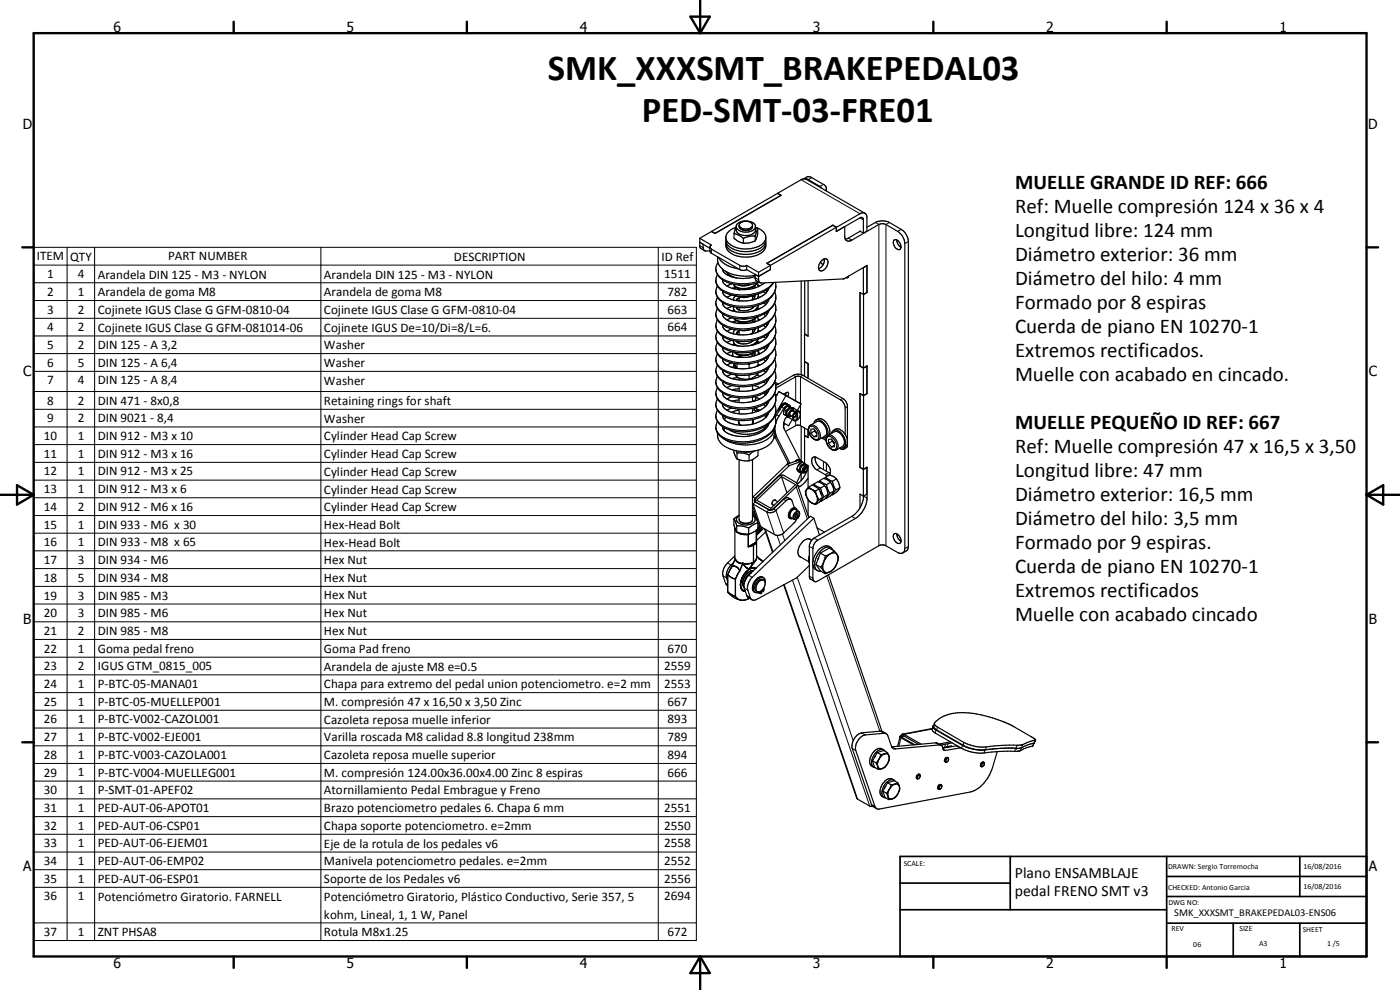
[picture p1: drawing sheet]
<svg xmlns="http://www.w3.org/2000/svg" width="420mm" height="297mm" viewBox="0 0 420 297" stroke-linecap="round" stroke-linejoin="round" font-family="sans-serif">
<g fill="none" stroke="#000" stroke-width=".35">
<path d="M233.3 58l1.1 .6M233.3 58l-19.7 11.4M233.4 58h.1M233.4 58l1 .6M234.4 58.6l-19.8 11.4-1-.6M234.4 58.6l-19.8 11.5-1.1-.6M241.2 53.6l1.4 .3 3.5 2 .4 .5M241.2 53.6l-7.8 4.4M241.2 53.6l1.1-.6 1 .1 4.1 2.4 .5 .6 .1 .5M241.5 53.6l18.1 10.4M248 56.6l-.2 .6M248 56.6v.7"/>
<path d="M210 71.5v2.7l1.5 1M210 71.5l3.5 2-.4 .6M211.5 75.2l1.6 .1M213.1 74.5l-3.1-1.8 1 .6 .1 1.5 .4 .4M213.1 74.1l.4 .7 8.7 5 1.1 .1 .8-.3M213.1 74.1v1.3l.2 .5 8.7 5 1.1 .3 1-.3M213.5 69.5l-3.5 2M213.6 69.4v.1M215.3 77a4.3 4.3 0 0 0 2.8 4.6 13.4 13.4 0 0 0 8.5 1M215.5 78.8a3.8 3.8 0 0 0 2 5.6l2.2 .7M215.6 77.2a7.7 7.7 0 0 0 6 3.5M217.8 71.4a4.7 4.7 0 0 0 4.6 3.2 7.6 7.6 0 0 0 7.1-2.3l.3-.6"/>
<path d="M217.9 72.5a3.1 3.1 0 0 0 2.6 3.2 8.2 8.2 0 0 0 8.9-1.5l.4-1M220.3 70.1l1.4 .4 1.4 1M220.3 70.1v1.4l1 .8 1.8 .6M220.9 68.2a3.4 3.4 0 0 0-2.3 5.5 8.5 8.5 0 0 0 10.8-.3 3.3 3.3 0 0 0-.2-3.8l-1.5-1-1-.4 .7 .5M220.9 67.9a2.88 2.88 0 0 0 3.7 1.7 2.54 2.54 0 0 0 2.1-1.4M220.9 68.1l-.6 2M221.2 67.2a4 4 0 0 1 5.4 .3l.1 1.7a3.7 3.7 0 0 1-5.1 .9l-.4-.4-.3-.7 .1-1.3zM221.8 67.6a2.44 2.44 0 0 0 4 .1M222.1 67a2.63 2.63 0 0 1 3.7 .4 1.35 1.35 0 0 1-1.4 1.7 1.77 1.77 0 0 1-2.5-1.7zM223.1 71.5v1.4M224.1 79.6l3.6 2.1M224.1 79.6v1.3"/>
<path d="M226.6 70.9h-1.4l-2.1 .6M226.6 72.3l-2.2 .6h-1.3M226.6 70.9v1.4M227.4 68.7l-.8 2.2M227.4 68.7v1.7l-.8 1.9M229.8 72.5a3.7 3.7 0 0 1-3.1 4.3 7.6 7.6 0 0 1-8.6-2.1l-.3-1.8M230.2 79h.1M230.2 79l1 .6M231.2 79.6v1.3l-3.5 2M231.2 79.6l-3.5 2.1M246.2 78.6l.8 .8M246.5 78.2a1.05 1.05 0 0 1 1-.6 1.05 1.05 0 0 1 .9 .7 2.51 2.51 0 0 1-2.2 2.9 1.9 1.9 0 0 1 .1-2.7z"/>
<path d="M247 79.4l-1.3 1.2M247.2 77.8l.2 .4M247.4 77.7v.5M247.4 78.2l-.4 1.2M250 67.6l1 .6M250 67.6h.1M250 67.6l-19.8 11.4M251 68.2l-1.1-.6-19.7 11.4M251 68.2v1.3l2.5-1.5v3.2a1.25 1.25 0 0 0 .8 1.1 1.25 1.25 0 0 0 1.3-.2l8.6-4.9 1.7 .2 3.5 2a4.9 4.9 0 0 1 2.2 3.7v91.4l-.2 .9-.5 .5M251 68.2l-19.8 11.4M251 69.4h.1M251 69.4l7.5-4.2 .3 .1 .3 .4v4.3"/>
<path d="M251 68.2v1.2M258.1 69.5l1 .5M258.1 69.4l-3.8 2.2-.6 .2M259.6 64l.4 .5 .2 .6v4.2l-1.1 .7M259.6 64l-1-.1-7.6 4.3M260.1 79.7l-1 .6M260.2 68.2l2.5-1.4a4.7 4.7 0 0 1 4.2 0l3.6 2a4.6 4.6 0 0 1 2.1 3.7v91.5l-.3 1-1.4 .9M268.3 72.1l.1-.1a1.92 1.92 0 0 1 1.8 2.7 1.27 1.27 0 0 1-1.8-.9l-.3-.9zM269.1 72l.1 .5a2.55 2.55 0 0 0 1.2 1.7M215.3 89.2a3.5 3.5 0 0 0 1.4 4.8 11.5 11.5 0 0 0 8.1 1.6 9.1 9.1 0 0 0 7.7-4.8M215.3 82.4a3.6 3.6 0 0 0 1.6 5M215.3 85.8a3.9 3.9 0 0 0 2.6 5.5 13.3 13.3 0 0 0 12.9-1.5"/>
<path d="M215.3 92.6a3.8 3.8 0 0 0 2.5 5.4l2 .7a14.5 14.5 0 0 0 6.5 0M215.3 96a3.8 3.8 0 0 0 2.5 5.4 13.1 13.1 0 0 0 12-.8M216.9 80.8v.2a5.2 5.2 0 0 0 4.4 2.4l1.8 .2 3.5-.6M216.9 87.4l2.2 1 1.9 .4M216.9 83.9a2.41 2.41 0 0 0 1.9 2.2l.9 .4M216.9 87.4a2.99 2.99 0 0 0 2.5 2.4l.3 .1M216.9 90.7a3.1 3.1 0 0 0 2.8 2.6M216.9 94.1a2.75 2.75 0 0 0 2.5 2.5l.8 .2M216.9 97.5a3.1 3.1 0 0 0 2.8 2.5M216.9 80.8v.1M217.1 84.1l-.2 .2M217.1 87.5l-.2 .2"/>
<path d="M217.1 90.9l-.2 .2M217.1 94.3l-.2 .1M217.1 97.7l-.2 .1M217.8 81.4l1.3 1.2 1.9 .8M218.6 82.2l-.5 .2M219.7 86.5l1.2-.3-.5 .5M219.7 98.7l-1.6 .7M219.7 95.3l-1.6 .7M219.7 91.9l-1.6 .7M219.7 88.6l-1.6 .6M219.7 85.1l-1.6 .7M219.7 86.5a12.6 12.6 0 0 0 6.6 0"/>
<path d="M220 83l-.3 .1M220.1 89.8l-.4 .1M220.1 99.9l-.4 .1M220.1 85.3a2.18 2.18 0 0 0 1.7 1.3M220.1 89.8v.2M220.2 92v.8l.4 .7M220.3 93.1l-.6 .2M220.3 83.2l.1 .1M220.5 96.4l-.8 .2M220.5 96.4l-.3 .4M220.6 98.9l-.4 .5-.1 .8M220.8 88.8l-.7 1"/>
<path d="M220.9 96.2l-.4 .2M221.1 88.8l2.2 .5 2.5-.7v1.4M221.1 92.5h.1M221.1 92.3v.1M221.6 85.5l.2 .1M221.8 85.5v.1M221.8 86.6v.3M221.8 89.1v1.2M221.8 92.2v.8M221.8 96.6v.4M221.8 89.4l-.4 .1a.39 .39 0 0 0-.3 .3 .39 .39 0 0 0 .1 .4M221.8 99.3a.56 .56 0 0 0-.6 .2 .56 .56 0 0 0 0 .7l.4 .2"/>
<path d="M221.8 89.5l-.4 .1M221.8 92.9l-.2 .1M221.8 99.7h-.7M221.8 96.8l-.4 .2M222.6 95.7h1.4M224.1 80.9l3.6 2M225 98.9a5.6 5.6 0 0 1-3.2 .2v1.4M225.2 85.3l-1.7 .5-1.7-.2M225.8 86.1v.5M225.8 92v.5M225.8 96.1v.7M225.8 98.8v1.1"/>
<path d="M225.8 96.3l.6 .3M225.8 88.8l.7 .4M225.8 86.3l.4 .2M225.9 98.8l.6 .3M226.1 86.4l.2 .1M226.3 98.7l.3 .1M226.3 88.6h.3M226.3 91.9a4.1 4.1 0 0 1-5.2 .7l.1-.4M226.5 85.7l.1 .7M226.5 95.7v.9M226.5 89.2l-.7 .8M226.6 88.5v.1"/>
<path d="M226.6 88.6l-.1 .6M226.6 98.6v.2M226.6 98.8l-.5 .9-.9 .5M227.1 95.1a5 5 0 0 1-6.8 .5l-.1-.2M227.2 84.9a14.4 14.4 0 0 1-7.5 .2M227.2 92.5l.2 .4M227.2 92.5l-.7 .7M227.2 85l.4 1M227.3 95l.3 1.2M227.3 84.9a5.2 5.2 0 0 1-4.2 1.9l-1.3-.2M227.3 92.3l.7 .3M227.5 85.6l.5 .2"/>
<path d="M227.5 99.1l.5 .3M227.5 95.8l.5 .2M227.5 88.2l-.1 1.3M227.6 89l.4 .2M227.6 98.3l-.2 1.4M227.6 91.6l-.4 .9M227.7 82.9l-1.1-.6v1.3l.3 .5 1.2 .7M227.7 81.7v2.5l.4 .6M227.8 84.7l-.6 .2M228.1 84.8l25.1-1.1 7-4.1v8.2M229.1 87.5l.8 .4M229.1 90.9l.8 .4"/>
<path d="M229.1 94.3l.8 .4M229.1 97.7l.8 .4M229.5 84.9l-1.6 1-1.6 .6M229.8 90.5l.4 .4M229.9 97.2l.3 .5M229.9 93.9l.3 .4M229.9 87.1l.3 .4M229.9 98l-.1 .2a11.2 11.2 0 0 1-10.1 1.8M230.2 87.5a8.4 8.4 0 0 1-5.3 2.7l-3 .1-2.2-.4M230.8 93.2a7.1 7.1 0 0 1-5.9 3.7l-3 .2-1.7-.3M230.8 96.6l-.9 1.4M230.8 99.9a6.3 6.3 0 0 1-4.5 3.5"/>
<path d="M230.8 89.8a6.8 6.8 0 0 1-5.5 3.7l-2.8 .2-2.8-.4M230.8 86.4l-.6 1.1M232.2 84.8l-1.5 1.7-2.3 1.4-3.2 .9h-4.2M232.5 97.7a5.6 5.6 0 0 1-3.5 6.8 13.6 13.6 0 0 1-12.3-.3 3.5 3.5 0 0 1-1.4-4.8M232.5 87.5a4.2 4.2 0 0 1 0 3.3M232.5 90.9a5.6 5.6 0 0 1-3.9 7l-2.3 .8M232.5 94.3a5.2 5.2 0 0 1-2.7 6.3M232.7 84.7a4.9 4.9 0 0 1-1.9 5.1M240.4 84.3v28.1M241.5 84.3v15.9M242.5 84.2v16.7l-1-.7M254.7 82.8l-.3 .5h-.6"/>
<path d="M259.1 80.3h.1M259.1 88.3l-1-.5v22.1M259.1 80.3l.1 30.1-1.1-.6M259.1 88.3l.1 .1M260.2 87.8h.1M260.2 87.8l-1 .6M215.3 106.2a3.7 3.7 0 0 0 2.5 5.3l3 1M215.3 109.5a3.8 3.8 0 0 0 2.5 5.5 13.4 13.4 0 0 0 8.5 .7M215.3 112.9a3.8 3.8 0 0 0 2.5 5.5 13.4 13.4 0 0 0 8.5 .6M215.3 119.7a3.8 3.8 0 0 0 2.1 5.3l2.4 .9 1.9 .3M216.9 100.9a3.1 3.1 0 0 0 2.8 2.5M216.9 104.3a2.75 2.75 0 0 0 2.5 2.4l2.5 .5h2l1.4-.1 2.2-.8"/>
<path d="M216.9 107.7a2.79 2.79 0 0 0 2.2 2.3l.6 .2M216.9 111.1a3.1 3.1 0 0 0 2.8 2.5M216.9 114.5a2.56 2.56 0 0 0 2 2.2l.8 .3M216.9 117.9a3.4 3.4 0 0 0 2.8 2.5M217.1 101.1l-.2 .1M217.1 104.4l-.2 .2M217.1 107.8l-.2 .2M217.1 111.3l-.2 .1M217.1 114.6l-.2 .2M217.1 118l-.2 .2M219.7 119l-1.6 .7M219.7 115.7l-1.6 .6"/>
<path d="M219.7 112.3l-1.6 .6M219.7 108.9l-1.6 .6M219.7 113.6l.5 .1a11.8 11.8 0 0 0 5.1 .1l1-.2M219.7 105.5l-1.6 .7M219.7 110.2l.5 .2M219.7 102.1l-1.6 .6M219.7 103.4a11.8 11.8 0 0 0 6.3 .1M219.9 106.8h-.2M219.9 106.4l.2 .5M220 105.5l-.1 1.3M220.1 102.2l.2 .9 .7 .6M220.2 109.3v1.1"/>
<path d="M220.2 109.3l.6 1.2M220.2 110.1l-.5 .1M220.2 110.4l1 .1M220.4 109l.8 1.5M220.4 103.3l-.7 .1M220.5 109.1l-.3 .2M220.8 112.5l.4 .7M220.8 112.5l1.4 .1 2.6-.1M220.9 103.6l-.1 .1M221.1 102.4v.1M221.1 102.5v.1M221.1 102.6l.7 .4"/>
<path d="M221.2 109.1v1.4M221.2 112.5v.7M221.2 113.2l.2 .1M221.4 107.2l.3-.2 .5 .2M221.4 113.3l2 .5 1.4-.1M221.4 113.3l-1.7 .3M221.8 102.4v.6M221.8 113.5v.5M221.8 116v1.4M221.8 119.4v1.4M221.8 116.6l-2.1 .4M221.9 106.6l1.1 .6"/>
<path d="M224.4 109.2l.4 .1M224.8 109.3v1.2M224.8 112.5v1.2M225.1 109.1l-.3 .2M225.8 102.2v.2M225.8 106v.5M225.8 113.4v.3M225.8 115.7v1.4M225.8 119.1v1.4M225.8 113.4l-1 .3M225.8 113.5l.5 .1M225.8 116.9l.5 .1"/>
<path d="M225.8 106.4l.1 .1M225.9 106l-.1 .6-.6 .5M226.1 115.7l-.3 .3M226.1 102.1a4.7 4.7 0 0 1-4.3 .9M226.1 103.4h.2M226.3 119l1.7 .7M226.3 115.7l1.7 .6M226.3 103.4l-.3 .1M226.5 103.2l.1 .1M226.5 105.7l.1 .5-.4 .6M226.9 105.3a5.1 5.1 0 0 1-3.1 1.4l-2.2-.2-1.3-.9M227 119.3l-.5 1"/>
<path d="M227.1 112.6l-1.3 .8M227.1 112.5l.9 .4M227.2 109.8l-.2 .2M227.2 109.8l.1 .1M227.3 109.9l-3.4 .7-2.7-.1M227.4 105.2l.2 1.1M227.4 105.2l.5 1M227.5 108.5v1.1l-.3 .2M227.5 111.9v.3l-.4 .4M227.5 109.3l.5 .2M227.5 101.7a2.94 2.94 0 0 1-1.5 1.8M227.8 119.6l-.2 .3"/>
<path d="M227.9 106.1v.1M227.9 106l.1 .2M227.9 106.2l-.4 .1M228 102.7l-.8-.3 .3 .6M229.1 111.3l.8 .4M229.1 101.1l.8 .4M229.1 104.4l.8 .5M229.1 107.8l.8 .4M229.1 114.6l.8 .5M229.1 118l.8 .4M229.8 110.8l-2.6 1.2-2.4 .5M229.8 117.6l.4 .4-.6 .3"/>
<path d="M229.8 110.8l.4 .5M229.8 100.6l.4 .5M229.9 114.2l.3 .4M229.9 107.4l.3 .4M229.9 104l.3 .4M229.9 118.4a11.2 11.2 0 0 1-10.2 2M230.2 114.6a10.6 10.6 0 0 1-10.5 2.4M230.2 104.4l-1.1 1.1-1.2 .7M230.8 103.4l-.6 1M230.8 106.7a5.1 5.1 0 0 1-3.5 3.2M230.8 116.9l-.9 1.5M230.8 113.5l-.6 1.1"/>
<path d="M230.8 110.2a6.4 6.4 0 0 1-4.5 3.4M232.5 114.6a5.6 5.6 0 0 1-3.5 6.9 12.7 12.7 0 0 1-12.9-.9 3.4 3.4 0 0 1-.8-4.3M232.5 101.1a5.3 5.3 0 0 1-3.1 6.6 12.8 12.8 0 0 1-13.3-.6 3.4 3.4 0 0 1-.8-4.4M232.5 104.4a4 4 0 0 1 0 3.4M232.5 107.8a5.6 5.6 0 0 1-3.5 6.9l-2.7 1M232.5 111.3a3.9 3.9 0 0 1 0 3.3M232.5 118l.3 1.1M232.5 114.6l1.1 .6M232.5 107.8a6.4 6.4 0 0 1-2.7 3M232.5 114.6a8 8 0 0 1-6.2 4.4M232.7 118.4h.5M232.7 115.3h.7"/>
<path d="M232.7 118.4l.4 .2M232.8 119.1a6.7 6.7 0 0 1-5.6 6.4l-2.9 .7h-2.6M232.8 116.5l6-3.5 1-.1 12.5 7.1a3.3 3.3 0 0 1 1.3 2.1v8.3M232.8 115.7l5.3-3.1a3.2 3.2 0 0 1 2.8 0l12 6.9 1 .9 .4 1.3v12l-.4 .7-.7 .3M233 118.4l.1 .2M233.7 117.5l6.7 3.7M233.7 117.5l2.2 1.2M233.7 117.5l-.9 1.6M235.2 118.3l.8-.5a.6 .6 0 0 1 .7 .4 .6 .6 0 0 1-.3 .7M235.3 118.2v.2M235.9 118.7l4.5 2.5M235.9 118.7l-3.2 5.5"/>
<path d="M236 117.9l-.4 .6M241.5 100.2v8.3l1 .6v4.4M241.5 108.5l1 .6M241.5 108.5v4.4M241.5 100.2l1 .6M241.5 108.5h.1M241.5 100.2h.1M258.1 118.1v22.2M258.1 118.1h.1M258.1 118.1l1.1 .6M258.1 109.9l1 .6M258.1 118.1l1 .6"/>
<path d="M258.1 109.8v.1M259.1 110.5l1.1-.7v8.3M259.1 110.5v8.2M259.2 118.7v22.1M260.2 118.1h.1M260.2 118.1l-1.1 .6M260.2 118.1l-1 .6M215.3 129.9a4.8 4.8 0 0 0 3.9 4.8 14.1 14.1 0 0 0 6 .8M215.3 123.1a3.6 3.6 0 0 0 2.1 5.2M215.3 126.5a3.8 3.8 0 0 0 2.5 5.4 13.3 13.3 0 0 0 13.4-1.8 5.3 5.3 0 0 0 1.6-3.1M216.9 121.2a2.75 2.75 0 0 0 2.5 2.5 11.4 11.4 0 0 0 7.2-.1l2.3-1 1.3-1.2M216.9 124.6a2.89 2.89 0 0 0 2.5 2.4 10.9 10.9 0 0 0 10.5-1.9"/>
<path d="M217.1 121.4l-.2 .1M217.1 124.8l-.2 .2M217.3 128.3l.2 1.1M217.8 125.1l-.3 .8M219.7 122.4l-1.6 .7M220.2 135.1l.4 1.6 .6 1M221 135.3l.2 .6M221.2 137.7l1.8 .5 1.8 .1M221.2 135.9a6.6 6.6 0 0 1 3.6 .6M221.2 135.9v1.8M221.7 126.2a1.09 1.09 0 0 0 .8 1.4M221.8 122.8v1.4"/>
<path d="M221.8 126.2v1M221.8 123l-2.2 .7M221.8 120l-2.1 .4M222.7 135.5l2.1 .1M224.8 135.5v.1M224.8 136.5v1.8M225.2 135.5l-.4 .1M225.8 122.5v1.4M225.8 125.9v1.3M225.8 137.9v18.2a2.6 2.6 0 0 1-3.7 .3l-.3-.5v-18M225.8 126a.82 .82 0 0 1-.1 1.3M225.8 123l1.6 .4"/>
<path d="M225.8 137.9l-1 .4M225.8 120.3l.5 .1M226.3 122.4l.8 .3M226.4 122.5v.6M226.5 135.3l-1.7 1.2M227.1 122.7l.9 .4M227.1 122.7v.6M227.5 135.1v1.6l-1.7 1.2M227.6 122.9l-.1 .4M228 123.1l-.5 .2M229.1 121.4l.8 .4M229.4 124.6l.5 .6"/>
<path d="M229.8 120.9l.4 .5M229.9 125.1h.1M229.9 124.4l.3 .4M230.1 127.6a7.2 7.2 0 0 1-7 2.7l-2.3-.5-1.9-.9M230.2 124.8l-.3 .3M230.3 127.4v.6M230.8 120.3l-.6 1.1M230.8 123.7l-.6 1.1M230.8 127.1a6.3 6.3 0 0 1-4.2 3.3 12.6 12.6 0 0 1-6.6 .2l-1.1-.4a2.57 2.57 0 0 1-2-2.2M232.4 128.5a4.7 4.7 0 0 1-3.4 4 13.1 13.1 0 0 1-12.1-1.1M232.4 128.6v2a4.9 4.9 0 0 1-3.9 4.1l-3.3 .8M232.4 130.7l4.2 8.4"/>
<path d="M232.5 121.4a5.4 5.4 0 0 1-3.5 6.8 13.6 13.6 0 0 1-11.6 .1M232.5 124.8l.3 1.1v1.1M232.6 127.8v1.2l.3 1.9 4.2 8.1M232.7 131.3l-.5 .2M235.4 122.9l-.2 1.4 .5 .3M235.4 122.9l.5 .3M235.5 127.1l-.3 .7M235.7 124.6l1 .2M235.9 121a2.1 2.1 0 0 0-2.1 2.4M235.9 121l.4 .2M235.9 123.2l-.2 1.4M235.9 121a2.34 2.34 0 0 0-1.9 2"/>
<path d="M236.2 139.3l.7 .4M236.2 139.3l-10.4 9.9M236.2 124.8l.1 .2M236.2 124.8a4 4 0 0 0-.8 4l4.7 9.2M236.3 121.2h-.8l-.6 .5-2.2 3.5M236.3 121.2l.6 .4M236.3 125l.4 .3M236.3 125l2 1.2M236.4 138.7v.5M236.4 121.8l1.4 .7M236.4 121.8l-1 1.1M236.4 121.8l.5 .3"/>
<path d="M236.9 139.7l-10.3 9.8-.2 .7 .3 .4M236.9 122.1l.9 .4M236.9 122.1l-1 1.1M237.3 122.2l-.2-.4a1.19 1.19 0 0 0-1.9 .7l-1.9 3.1-.5 1.4M237.5 122.3l.8 .3M237.5 124.8l-.6 .2M237.7 125.9l-1 1.9-1.5-.9M237.8 122.5v.3M237.9 122.3l1.9 1.1M238 125.1a.75 .75 0 0 0 .1 .9 .75 .75 0 0 0 .9 .2M238 125.1l.2 .1M238 122.9a1.36 1.36 0 0 0-1.1 2.1"/>
<path d="M238 122.9l.3 .7M238.1 123l-.6-.4a1.15 1.15 0 0 0-1.4 1.1v.7l.8 .6M238.2 125.2l.1 .8 .7 .2M238.9 123.6l-.1 .3-.9-.6a.85 .85 0 0 0-.8 1.3l1 .5M238.9 123.6l-.2 .2M239 124a.75 .75 0 0 0-.9 .2 .75 .75 0 0 0-.2 .9h.1M239 124.4l-.4 .6-.4 .2M239 123.3v2.9M239 124.2a.56 .56 0 0 0-.8 .1 .56 .56 0 0 0 0 .7l.3 .1M239 123.3l-.4 .2 .3 .1M239 125.9h.3M239 123.3l.3 .1"/>
<path d="M239.3 123.4h.3a1.02 1.02 0 0 1 .4 1.7l-.7 .8M239.3 123.4v.2M239.3 123.6v2.3M239.3 123.6h.6l.3 .4M239.7 138.1l-3.5 1.2M239.7 138.1l1.1 .5M239.7 139.4l-.5 1.4M239.7 139.4l.5 .2M240.1 138l.5 .5M240.1 138l-.4 .1M240.1 138h-.5l-.6 .3M240.1 138l.2 .1"/>
<path d="M240.1 138a1.09 1.09 0 0 0-1.6 .5M240.2 139.6l-.5 1.5M240.4 121.2l-1.1 1.9M240.4 127.8v10.4M240.9 138.8l-.7-.3-3.3 1.2M241.4 139l.1 .1M241.4 139l-1.2 .6M241.4 139l-.5-.3-1.2 .7M241.5 139.1l1 .6v6.6M241.5 128.4v2.2l1 .6M241.5 130.7v8.4M241.5 139.1l.4 .6"/>
<path d="M241.5 130.6v.1M242.1 139.9l.2 .4-.1 1M242.1 139.9l-.6-.3a1.15 1.15 0 0 0-1.3 1.1v.6l.7 .6M242.1 139.9a1.35 1.35 0 0 0-1.2 2M242.5 129v2.3l-1-.6M242.5 139.8l-.2 1M242.6 129.1l-2.5-1.5h-.7l-3.7 1.9M242.9 127.8l2.2-1.3a2.64 2.64 0 0 1 3 2.6v.9l-.3 .7-2.1 1.3a1.6 1.6 0 0 1-1.9-.6l-.3-.3a2.92 2.92 0 0 1-.6-3.3zM243.4 130v-1.2l.9-.1 .8 1.1v1.2l-.8 .1M243.4 130l.9 1.1M243.9 137.3l.5-.2 .5 .1 2.7 1.5a2.94 2.94 0 0 1 1.4 3.7l-.9 .2-2.9-1.6a2.92 2.92 0 0 1-1.3-3.7zM244.3 127a1.37 1.37 0 0 1 1.1-1.1 1.37 1.37 0 0 1 1.4 .6 4.2 4.2 0 0 1 1.4 4.4"/>
<path d="M244.4 129.3l.7 .8M244.4 129.3l-1 .7M244.5 129l-.1 .3M244.7 137.1a3.4 3.4 0 0 0 1.5 3.3l3 1.6M244.9 126.1a1.99 1.99 0 0 1 3 .6 4.2 4.2 0 0 1 1 3.7M245.1 130.6l-.8 .5M246.6 131.4l1.3 .8M248 139v2.4M248.1 131.1l-.2 .1M248.1 131.1l-.5 .3-.8-.1M248.2 130.9l2.2-1.4a2.7 2.7 0 0 1 2.9 2.3 1.8 1.8 0 0 1-.4 2.1l-1.9 1.1a2.81 2.81 0 0 1-3.1-2.9zM248.7 133v-1.2l.8-.1 .9 1.2v1.1l-.9 .1"/>
<path d="M248.7 133l.8 1.1M249.7 132.4l.7 .8M249.7 132.4l-1 .6M249.8 132.1l-.1 .3M250.1 129.2a2.64 2.64 0 0 1 3.2 1.9 2.46 2.46 0 0 1-.2 3.3h-1M250.1 129.2l-.5 .8M250.2 129.1a1.83 1.83 0 0 1 2.7 .3l1.1 1.7 .3 1.1M250.4 133.6l-.9 .5M253.6 134a.96 .96 0 0 1-.7 .9 .96 .96 0 0 1-1-.4M254.3 132.8l-.2 .8-.9 .7M220.2 155.7v1.8l.9 2.1M220.2 155.7l.9 2.1"/>
<path d="M220.5 158.5a2.7 2.7 0 0 0 2.8 1.9h1.3M220.5 158.5l.1 9.2M221.1 157.8l1.8 .1 1.8 .5M221.1 159.6a6.4 6.4 0 0 0 3.6 .6M221.1 157.8v1.8M221.8 154.7a1.28 1.28 0 0 0-.8 1.4 1.28 1.28 0 0 0 1.2 1.1 3.3 3.3 0 0 0 4.4-1.2l-.3-.9-.5-.4M221.8 154.6l-1.6 1.1M224.7 158.4v1.8M225.8 154.2l.5 .2M225.8 154.6a2.19 2.19 0 0 1 1.6 2.1v.3M225.8 151.1l4.3 2.5a2.32 2.32 0 0 0 2.8-.5l3-2.9a1.03 1.03 0 0 1 1.8 0l.7 2.2M225.8 151.7l2.1 5.9"/>
<path d="M226.2 152.7l-.4 .1M226.4 153.4l-.6 .4M226.5 153.5l-.2 1.2M226.6 150.4l.1 .2M227 159.1v3.5M227.1 159l-1.7 1-.7 .2M227.1 159v8.4l-.2 .7M227.1 150.1l7.4-7.1 4.2 2.4-7.4 7.1zM227.4 156.1v.5M227.4 158.8v1.5M227.4 157v1.7l-.3 .3M227.4 157l-1 .3-1.7 1.1"/>
<path d="M227.9 157.6l-.4 1.1 .1 1.4M228 157.8l-.3 2.1M228.1 157.9l-.2 1.9M228.5 158.1l-.3 1.4M228.8 158.2l-.3 .9M229.2 158.5l-2.1 2.1M229.4 158.7l2.4 7M229.8 159.6l-2.7 2.6M231.7 151.3l.6 .3M232.5 150l.9 .5M232.7 150.2v-.1a.81 .81 0 0 0-.9 .4 .81 .81 0 0 0 .2 1M234.5 143l1.7 4.9"/>
<path d="M237.3 149.8l-1-.5-.7 .2-3.4 3.2-.8 .4-.6-.1-4.1-2.4M238.6 155h.1M238.7 155l.4 .2M238.9 152.5a1.96 1.96 0 0 0-2.3 2.5l.6 .6h.7M239 155.7l-.4 .9-3.4 3.3a2.47 2.47 0 0 1-2.8 .5l-4.1-2.4-.4-.4M239 154.1l-.4 .6 .1 .5h.4M239 154.1h.5l.1 .5M239 154.1l.1 .3M239.1 144.9l-3.8-2.2h-1.2l-7.4 6.9-.1 .6 .3 .5M239.1 144.9l.2 .6-.3 .5-6.8 6.5-.7 .4-1-.1M239.1 154.4l-.4 .6M239.1 154.4l.5 .2"/>
<path d="M239.2 140.8l.4 .7 .6 .4M239.2 140.8l.5 .3M239.2 153.2a.86 .86 0 0 0-.8-.8 .86 .86 0 0 0-.9 .6 1.97 1.97 0 0 0-.4 2.5M239.6 154.6l-.5 .6M239.7 141.1l.5 .8M240.4 142v2.2M240.5 141.8l-1.4 3.1M240.7 141.7l-.5 .2M241.8 141.6l-.9 .3M241.8 148.3l.6 1.3 1.2 1.3M241.9 147.1l-.2 .5 .1 .7M241.9 147.2l-.1 1.1"/>
<path d="M242.1 149l.4 .9M242.1 146.9l-.2 .3M242.1 140.4l.2 .4-.1-.2a.66 .66 0 0 0-.6 .3 .66 .66 0 0 0 0 .7h.2M242.1 140.4a.73 .73 0 0 0-1 .3 .73 .73 0 0 0 .3 .9M242.1 140.4a.8 .8 0 0 0-.7 .4 .8 .8 0 0 0 .1 .9l.3-.1M242.2 141.3a8.5 8.5 0 0 1-2.9 3.9l3.4 10.1M242.2 146.8l-.3 .3M242.2 146.8l.8-.2 1.8 .7M242.2 141.3l-.4 .3M242.5 143.4a7.6 7.6 0 0 1-2.9 2.8M242.5 149.9v4.7M242.5 146.3l-.3 .5"/>
<path d="M242.5 149.9l1.1 1M242.7 146.1l1.1-.6 2 1.2M242.7 146.1l.2 .2a5.3 5.3 0 0 1 2.2 2.4M242.7 146.1l-.2 .2M243.6 150.9l.2 .1M243.8 151l1 .4M244.3 145.2l.8 .7 1.2 .5M244.3 145.2l1.1-.7 1 .4 1.1 .8M244.3 155.5l-18.5 17.7a4 4 0 0 0-1.4 3.9l.8 2.2a1.22 1.22 0 0 0 1.9 .5l11.9-6.4 3.9-3.7M244.3 155.5l-1.1-.6-18.5 17.7-1.1 1.6M244.3 155.5l1.6 5M244.3 145.2l-.4 .4"/>
<path d="M244.8 147.3l.3 1.4M245.1 148.7l.2 .7-.2 1.3M245.1 148.7l.7 1.2M245.1 150.7l-.3 .7M245.1 150.7l-.6 .4-.7-.1M245.2 158.4l2.3 1.3M245.8 149.9l-.7 .8M245.8 146.7l1 2.6M245.8 146.7l-1 .6M246 144.2l1.2-.7 1.2 .5 .8 .7M246 144.2l.7 .6 1.4 .6M246 144.2l-.3 .4"/>
<path d="M246.1 150.4l.2 .1M246.2 147.5l.2 .6M246.3 147.8l.2 .5M246.3 146.4l1 2.7M246.8 149.3l-1 1.4-1 .7M246.8 149.3l-1 .6M247.3 149.1l-1 1.4M247.5 145.7l.7 1.2 .3 1.4M247.5 145.7l-1.2 .7M247.8 143.2l1.2-.7 1.2 .5 .8 .7M247.8 143.2l.9 .7 1.1 .5M247.8 143.2l-.4 .4"/>
<path d="M247.9 149.4l.2 .1M248.1 145.4l.3 1.4 .7 1.2M248.5 148.3l-.8 1.3-1.4 .9M248.5 148.3l-1.2 .8M249.1 148l-1 1.5M249.2 144.7l-1.1 .7M249.2 144.7l.9 1.5 .2 1.1M249.6 148.4l.2 .1M249.8 144.4l.4 1.4 .7 1.2M250.3 147.3l-1.1 1.5-1.1 .7M250.3 147.3l-1.2 .7M250.9 147l-1.1 1.5"/>
<path d="M251 143.7l.7 1.2 .3 1.4M251 143.7l-1.2 .7M252 146.3l-1 1.4-1.2 .8M252 146.3l-1.1 .7M258.1 140.2l1.1 .6M258.1 140.3l1 .6M258.2 140.2l-.1 .1M259.1 140.9v8.5M259.2 140.8l1-.6v9.7a8.2 8.2 0 0 1-3.5 5.7l-11.8 6.9-.9 1.5v4.5M259.2 149.3a7.8 7.8 0 0 1-3.6 5.6l-11.3 6.6a3.6 3.6 0 0 0-1.4 2.1v9.5l.3 .6 1.2 .7M260.1 140.3l-1 .6M260.2 148.3l-1.1 .5-1-.5v4.1"/>
<path d="M218.4 172.5l1 .7 1.3 .6M218.4 172.5v5.1M218.4 177.6l.6 .5 1.7 .8M218.4 177.6l.7 .9a6.6 6.6 0 0 0 3.1 1.5M219.7 169.9a2.03 2.03 0 0 1 2.3 1.3M219.7 169.9l-1.3 2.6M220.2 168.8a4.6 4.6 0 0 0-1.8 5.7M220.5 166.8l-2.2 2.1a4.1 4.1 0 0 0-1.3 3.9l.8 2.2 .6 .8M220.7 173.8v5.1M220.7 178.9a2.89 2.89 0 0 0 4.2 .6M220.8 168.1l-.1-.5-1 2.3M220.8 168.1l.2 .2"/>
<path d="M220.8 168.1l.8 .7M221 168.3l.6 .5M221 168.3l1.6 .8M221.6 168.8l1 .3M222 171.2l-1.3 2.6M222.2 175.5l.1 .7M222.2 175.5v.3M222.2 175.9l.1 .3M222.3 175l.1 1.4 .9 .8M222.3 175.4h-.1M222.3 176.2l.4 .8 1 .5M222.3 175.6l.4 1.2"/>
<path d="M222.4 174.2l-.2 1.3M222.4 174.3l-.2 .8M222.6 173.8l-.4 1.7M222.7 173.4l-.3 1M222.9 177l.4 .2M222.9 175l.4 .1M222.9 175.3l.1 .5M223 177.2l.7 .2M223 169.2l1 1.1 .4 .3 .6-.1M223 169l-.4 .1M223 169v.2M223 169l-1 2.2"/>
<path d="M223 175.8l.3 .4M223.1 172.6l-.4 .9M223.3 176.2l1 2.9 1.4 .9M223.3 177.2l.3 .1M223.4 173.2l-.5 1.5M223.6 174.2l-.3 2M223.6 174.1l-.1 .4M223.7 171.8l-.7 1.1M223.8 171.7l-1.3 2.2M224.2 172.1l-.7 1M224.3 171.2l-1.4 1.8M224.6 160.4v3.6"/>
<path d="M224.9 160.1l-.3 .3M224.9 170.8l-.3 .2M225 171.5a4.1 4.1 0 0 0-2 4.3M225 170.7l-.7 .5M225 171.5l-.3 .2M225 170.7l-.6 .5M225.3 170.6l-.9 .5-.7 .8M225.3 170.6h1.5M225.3 171.4l-.3 .1M225.3 170.6l-.3 .1M225.5 171.8a3.8 3.8 0 0 0-1.9 2.3M225.8 171.2l.3 .1"/>
<path d="M225.8 171.2l-.3 .1M225.8 171.2l-.8 .3M226 170.3l-.9 .4M226.1 163.6v5.1M226.1 163.6l-1.5 .4M226.1 168.7l-1.4 .5h-1.7M226.1 168.7l-1.1 1.8M226.3 177.6l.7 .2 .8-.1 .2 .4M226.3 170.3l.3 .1M226.4 177.6l.2 .1M226.4 170.3l.5 .2M226.4 170.3l-1.4 .4"/>
<path d="M226.9 168.1l-1.9 2.4M226.9 168.1l-.8 .6M226.9 162.9a3.4 3.4 0 0 1-2.3 1.1M226.9 162.9l-.8 .7M227 162.6l-.1 .3M227 162.6l-2.4 1.4M227.1 166.8l.8 1 1.1 .7M227.5 167.3l1.4 1.1M227.6 177.7l.4 .4M228.2 177.5l.3 .1M228.2 177.5v.2l.3-.1M228.5 177.6l.1 .3-.6 .2"/>
<path d="M228.6 177.2l-.7 .4-.7-.1M228.6 177.2l.4 .3M228.6 177.1l.2 .1M228.8 177.2l.2 .3M228.9 176.8l-.1 .4M229.1 173.4a1.52 1.52 0 0 0-2.2 .5 3.2 3.2 0 0 0-.8 3.5l.2 .2M229.2 176.4l.1 .6-.3 .5M229.2 174.1a1.54 1.54 0 0 0-2.3 .9 1.54 1.54 0 0 0 .3 2.5M229.6 174.9a1.23 1.23 0 0 0-.5-1.6 1.23 1.23 0 0 0-1.6 .4 3.3 3.3 0 0 0-1.1 3.9M229.6 174.9a1.03 1.03 0 0 0-.8-.9 1.03 1.03 0 0 0-1.1 .6 2.24 2.24 0 0 0-.5 2.9M229.6 174.9a3.1 3.1 0 0 1-1 2.3M235.2 175.5l21.9 64 3.9 2.4h.9"/>
<path d="M239.8 166.9l3 1.7M242.9 168.4v.3M242.9 161.7l.7 .4M242.9 166.7l-.2 1.1 .2 1.2M242.9 167.7v.4M243.4 162a2.27 2.27 0 0 0-3.2 1.4 3.1 3.1 0 0 0-.2 3.6l.4 .2M244 169.6l.3 .9 1 .7M244.9 169.4l1.3 1.9 1.4 .8M244.9 169.4l1.4 .8M245.7 167.3l-.2 .5M246.2 165.9l1.5 .9M246.2 165.9l-1.3 3.5"/>
<path d="M246.3 170.2l.7 .9M247 171.1l.6 1M247 169l-.7 1.2M247.1 169l-.2 .8 .1 1.3M247.3 171.5l.7 .3 1.2-.3M247.7 166.8l-.6 2.2M248.6 172.5l16.1 47M249.2 166.2a5.4 5.4 0 0 0-2.2 2.8M249.2 166.2l-1.5 .6M249.2 166.2a1.54 1.54 0 0 1 2 0 1.54 1.54 0 0 1 .2 2l-.4 1.2-.9 1.4M249.2 171.5l-1.6 .6M249.3 164.3a3 3 0 0 0-4.3 1.6 5.2 5.2 0 0 0-1 3.7"/>
<path d="M249.5 171.3l-.3 .2M250 165.1a1.87 1.87 0 0 0-3.3-.1 5.7 5.7 0 0 0-1.9 5.7l.6 .6 .9 .1M250 170.9l-.5 .4M250.3 165.3l-1.1 .9M250.3 165.3a3.2 3.2 0 0 1 .5 4.5l-.5 .8-.8 .7M250.3 165.3l-1.4-.8-2.7 1.4M268.2 160.4l.2-.3a1.97 1.97 0 0 1 2 2.3 .99 .99 0 0 1-1 .7 .99 .99 0 0 1-.9-.9l-.4-.8zM269.1 160.2v.2a2.43 2.43 0 0 0 1.3 1.9M270.9 165.9h-1.2l-4.1-2.3-1.4-.1-19.3 11h-.4l-.5-.5v-4.5M264.7 219.5l-6.1 .4a4.2 4.2 0 0 0-2.8 4.7l5.7 16.7a2.15 2.15 0 0 0 1.6 1.3M264.7 219.5l1.3 .6M279.8 218.9l.1 .3 .8 .8 7.9 4.5a13.2 13.2 0 0 0 9.1 1.1l8.4-.3"/>
<path d="M279.8 218.8v.1M279.9 218.6l-9 1.7M280 217.9l-.2 .9M280.3 217.5a.9 .9 0 0 0-.2 .9 .9 .9 0 0 0 .8 .6l7.9 4.6a13 13 0 0 0 9.1 1.1l4.6-.2h3.2l4.6-1.5M280.4 217l-.2 .8M280.5 216.8a11.8 11.8 0 0 1 10.3-2.9 41 41 0 0 1 11.4 3.1l7.4 4.1 1.2 .9-2.3 .7-1.8 .8-7.2 .2a17.5 17.5 0 0 1-7.8 0l-2.4-.9-8-4.7a.94 .94 0 0 1-.8-1.3zM261.9 228.3l1.1 .6M261.9 228.3l.6 1.9 1.1 .6M262.8 226.7l-.4 .6M263 228.9l.3 .8M263.3 225.8l1.1 .6M263.3 225.8l-1.4 2.5"/>
<path d="M263.3 225.8l1.9-.6 1.1 .6M263.3 229.7l.1 .3M263.4 230l.2 .8M263.4 230l.4 .5 .6 .2M263.8 227.8l-.8 1.1M263.8 227.8l-.5 1.9M264 227.5l-.2 .3M264.4 226.4a2.17 2.17 0 0 1 2.2 0l.1 .2M264.4 226.4l-.4 1.1M264.4 230.7l-.8 .1M264.7 230.6l-.3 .1M265 230.5l-.3 .1"/>
<path d="M265 237.4l1.1 .6M265 237.4l.6 1.9 1 .6M265.2 225a2.11 2.11 0 0 0-3.3 .9 3.2 3.2 0 0 0-.5 3.8l.8 .5M265.5 225.3a1.57 1.57 0 0 0-2.6 .4 3.3 3.3 0 0 0-.7 4.5l.5 .1M265.8 229.9l-.7 .6M265.8 235.8l-.3 .6M266.1 238l.4 1.1M266.3 225.8a3.9 3.9 0 0 0-2.3 1.7M266.3 225.8l.4 .8M266.3 234.9l1.2 .6M266.3 234.9l-1.3 2.5M266.3 234.9l2.1-.7 1 .7"/>
<path d="M266.4 229l-.9 1.2-.8 .4M266.5 228.7l-.1 .3M266.5 239.1l.1 .8M266.7 226.6l.2 .5M266.9 227.1v.1M266.9 227.1v.6M266.9 227.7l-.3 1M266.9 227.7l-.5 1.3M267.5 235.5l-.4 1-1 1.5M267.6 224.1h.1M268.3 234.1a2.04 2.04 0 0 0-3.2 .8 2.97 2.97 0 0 0-.4 4l.6 .4M268.3 235.3l-.8 .2"/>
<path d="M268.3 235.4a3.5 3.5 0 0 0-1.8 3.7M268.6 235.2h.7l.5 .5M268.6 235.2l-.3 .2M268.6 234.4a1.68 1.68 0 0 0-2.6 .4 3.3 3.3 0 0 0-.8 4.5l.6 .1M269.1 238.8a1.51 1.51 0 0 1-2.5 .5l-.1-.2M269.3 238.4a2.82 2.82 0 0 1-2.7 1.5M269.3 238.4l-.2 .3M269.4 234.9l-.8 .3M269.4 234.9l.4 .8M269.7 237.8l-.4 .6M269.8 235.7l.1 .4M269.9 236.1l.1 .7-.3 1"/>
<path d="M269.9 236.1l-.2 1.7M270.1 221l.3 .4 3.7 2.1M270.1 221l-.7 2.9M270.4 220.9l.3-.6h.5l5.2 3M270.4 220.9l.3 .1M270.4 220.9l-.3 .1M270.7 221.1l3.8 2.3M270.7 221l.3-.3 .2 .1 4.5 2.6M270.7 221v.1M275.9 232.3l.1 .1M276 232.4l.2 .4M276 232.4a.86 .86 0 0 0-.8 1.3l.5-.1"/>
<path d="M276.2 232.8a.53 .53 0 0 0-.8-.1 .53 .53 0 0 0-.1 .8l.3 .1M276.2 232.8l-.6 .8M281.5 236.7l.2 .1M281.7 236.8h.4M282.3 235.4l.2 .1M282.4 223.6l-13.9 1.1-.8-.5-1.2-3.4-.5-.6-.7-.2-5.6 .5a4.2 4.2 0 0 0-2.9 4.7l5.8 16.8 .6 .7h.7l27.4-5.1a10.4 10.4 0 0 0 6.5-7.2l1.5-4.9M282.4 223.6l.5 .4a.92 .92 0 0 0 .8 1.2l4.6-.9M282.5 223.6l-1.7-.7-13.1 1.2M282.5 235.5a.89 .89 0 0 0-.8 1.3M282.5 235.5l.1 .3M282.6 235.8l-.1 .7-.4 .3M282.6 235.8a.63 .63 0 0 0-.7 .3 .63 .63 0 0 0 .1 .7h.1"/>
<path d="M283.5 228.5l.2 .1M284 227.8l.4-.3a.57 .57 0 0 1 .2 .7 .57 .57 0 0 1-.7 .4zM284.3 228.6h-.6M284.3 227.2l.2 .2M284.5 227.4l.2 .4M284.5 227.4a.85 .85 0 0 0-.8 1.2M285.3 222.6l-3.5 .6M285.7 224l-.4-.1-2.4 .4M285.8 222.9l-3.4 .7M287.2 223.7l-4.2 .8M294.4 230h.1M294.9 230h-.4"/>
<path d="M295 229.9l-.1 .1M295.1 228.6l.3 .6M295.2 228.7a.89 .89 0 0 0-.7 1.3M295.4 229.1l-.2-.2a.65 .65 0 0 0-.5 .4 .65 .65 0 0 0 .1 .7M295.4 229.2l-.6 .8M295.4 229.1v.1M306 225.3h.1M306.1 225.2v.1M309.9 223.9l-1.8 .4-2 .9M310 223.9h-.1M310.3 223h.1M310.3 223l-.3 .9"/>
<path d="M310.8 222l-.5 1"/>
<circle cx="238.5" cy="154.3" r="1.49"/>
</g>
<g fill="none" stroke="#000" stroke-width=".3">
<path d="M240.4 53.9l17.7 10.2M243.6 53.3l-1 .6M247.1 55.3l-1 .6v.3M10.1 74.2h198.9v208h-198.9zM10.1 79.5h198.9M20.1 74.2v208M28.4 74.2v208M96.3 74.2v208M197.6 74.2v208M210 73.7l1 .6M213.5 74.8v1.2M221.8 68a2.33 2.33 0 0 0 4 0"/>
<path d="M222 79.6v1.3M247.1 79.2l-.2 .1M254.6 71.5l1 .6M258.1 65.4l1 .6M262.7 66.8l1.1 .6v96.3M266.9 66.8l-1 .6v96.3M270.5 68.8l-1.1 .6M272.6 72.5l-1 .6M10.1 84.8h198.9M10.1 90.2h198.9M10.1 95.5h198.9M214.8 84.1l.5 1.4a8.8 8.8 0 0 0 7.4 3h.4a12 12 0 0 0 8.6-3.3l.4-.4"/>
<path d="M214.8 80.7a5.1 5.1 0 0 0 4.6 4 15.4 15.4 0 0 0 8-.2M220.1 90h.1M220.1 92.5l.2 .5 .6 .6M220.1 99.9v.3M220.4 83.2l.1 .1M225 88.8l-1.2 .2-2-.1M226.6 83.3l1.1 .6M227 95.1a5.1 5.1 0 0 1-6.8 .4M227.2 84.9l-.7 .7-1 .5-1.7 .4-2.2-.1-.8-.4-.6-.7M227.5 91.6l-.4 .9-1 .8M227.6 98.7l-.3 1M227.6 88.7l-.2 .8"/>
<path d="M232.8 85.8a6.1 6.1 0 0 1-4.3 5l-.8 .3a14.8 14.8 0 0 1-5.6 .8l-1.7-.2a7.1 7.1 0 0 1-5.4-3.3l-.2-.9M232.8 89.2a6.4 6.4 0 0 1-5.1 5.3 13.1 13.1 0 0 1-11.6-1.2l-.9-1.1-.4-1.3M232.8 92.6a6.4 6.4 0 0 1-5.1 5.3 13.1 13.1 0 0 1-11.6-1.3 3.2 3.2 0 0 1-1.3-2.3M232.8 99.4a6.4 6.4 0 0 1-5.1 5.3 13.1 13.1 0 0 1-11.6-1.3 3.4 3.4 0 0 1-1.3-2.3M232.9 96a4 4 0 0 1-1.3 2.9 11.2 11.2 0 0 1-7.8 3.1h-2.2a8.6 8.6 0 0 1-6.4-3l-.4-1.3M10.1 100.8h198.9M10.1 106.1h198.9M10.1 111.4h198.9M10.1 117.5h198.9M220.1 102.4a1.71 1.71 0 0 0 1.7 1.4M226.5 105.7h.1M226.6 105.4a5.5 5.5 0 0 1-6.1 .3"/>
<path d="M227.5 101.7l-1.2 1.4-1.2 .6M227.6 106.3h.1M227.6 106.1v.2M232.8 102.7a6.4 6.4 0 0 1-5.1 5.4 12.7 12.7 0 0 1-11.8-1.5 2.95 2.95 0 0 1-1.1-2.2M232.8 106.2a6.4 6.4 0 0 1-5.1 5.2 13.1 13.1 0 0 1-11.6-1.2 3.5 3.5 0 0 1-1.3-2.4M232.8 112.9a6.4 6.4 0 0 1-5.1 5.3 12.7 12.7 0 0 1-11.8-1.4 2.95 2.95 0 0 1-1.1-2.2M232.8 116.3a6.5 6.5 0 0 1-5.1 5.3 13.2 13.2 0 0 1-11.6-1.2l-.9-1-.4-1.4M232.8 119.7a5.6 5.6 0 0 1-4 4.8 13.8 13.8 0 0 1-12.2-.4 3.5 3.5 0 0 1-1.8-2.7M232.9 109.5a6.9 6.9 0 0 1-5.6 5.5 13.2 13.2 0 0 1-11.2-1.4l-.9-1-.4-1.3M238.1 112.6l.7 .4v7.3M240.9 112.6l-.7 .4v8.1M252.9 119.5l-.6 .5"/>
<path d="M10.1 122.8h198.9M10.1 128.1h198.9M10.1 133.4h198.9M10.1 138.7h198.9M232.4 130l.4 .3M232.4 130.7l.7 .4M232.4 129.2l.2 .2M232.8 126.5a6.3 6.3 0 0 1-4.7 5.1 13.5 13.5 0 0 1-12-1l-.2-.3a2.75 2.75 0 0 1-1.1-2.1M232.9 123.1a6.6 6.6 0 0 1-5.2 5.3l-1.2 .4a15.9 15.9 0 0 1-5.7 .2 6.9 6.9 0 0 1-5.7-3.1l-.3-1.1M233.1 124.4l.7 .4M234.6 122.1l.6 .4M236.5 138.8l-.1 .4"/>
<path d="M237.9 123.3a.85 .85 0 0 0-.8 1.3M238.8 126.2v1.5M239.3 138.2l.8 .4M240.2 121.5v6.2M243 128.1a2.35 2.35 0 0 1 2.8 2.4 1.02 1.02 0 0 1-.4 1.2 1.02 1.02 0 0 1-1.3-.1 2.71 2.71 0 0 1-1.1-3.5zM243.2 127.6a2.78 2.78 0 0 1 3 2.6v.9l-.5 .9M247.1 138.5v2.4M248.3 131.1a1.67 1.67 0 0 1 2.3 1.1 1.74 1.74 0 0 1 0 2.7 2.73 2.73 0 0 1-2.6-2.9zM248.5 130.7a2.37 2.37 0 0 1 2.7 1.9 1.99 1.99 0 0 1-.2 2.4M254.3 122l-.7 .4M254.3 133.4l-.1 .2M10.1 144.1h198.9"/>
<path d="M10.1 149.4h198.9M10.1 154.7h198.9M10.1 160h198.9M221.8 155.9a2.43 2.43 0 0 0 4 .2v-.2M226 149.1l.7 .6M226.3 154.3l.6 .4M226.7 150.6l-.7 .7 2.3 6.7M229.7 158.8l2.3 6.8M230.8 153l-.7 .6 2.3 6.8M232.2 152.5l.7 .6 2.3 6.8M235.2 149.8l.7 .4M238.6 154.1a.74 .74 0 0 1 .6-.5 .74 .74 0 0 1 .7 .4 1.33 1.33 0 0 1-1.6 1.6l-.1-.6z"/>
<path d="M239 146l3.3 9.7M239.4 145.6l.7 .4M239.7 153.4a1.57 1.57 0 0 0-1.4 2.4M241.9 140.2a.87 .87 0 0 0-.7 1.3M246.2 140.4l-1 .6M248.7 141.8l-1.1 .6M255.6 154.9l1.1 .7M259.2 148.8l1 .6M10.1 165.3h198.9M10.1 170.6h198.9M10.1 175.9h198.9M217 172.8l1 .6"/>
<path d="M217.8 175l.6 .4M218.3 168.9l1.1 .6M223.3 176.4l1.1 .7M224.1 178.7l1.1 .6M224.7 172.6l1.1 .6M227.6 177.7l.3 .2M233.2 160.6l1 2.9M234.8 160.2l.7 2M235.4 175.4l22 64.4M237.8 174l23.2 67.9M239.3 173.2l16.8 49M242.9 164l1.1 .5"/>
<path d="M242.9 172.9l1.1 .6M244.3 161.5l1.1 .6M248.1 172.8l16 46.6M272.6 164l-1 .5M10.1 181.2h198.9M10.1 186.6h198.9M10.1 191.9h198.9M10.1 197.2h198.9M10.1 202.5h198.9M10.1 207.8h198.9M10.1 213.1h198.9M10.1 218.4h198.9"/>
<path d="M258.6 219.9l1.1 .6M264.2 219.4l1.1 .6M279.8 218.7l-8.5 1.6-.1 .5M280.2 217.8l.2 .6 .7 .6M280.9 219l-.2 1M281.1 219l8 4.6M281.3 218.1l-.2 .9M10.1 223.8h198.9M10.1 229.1h198.9M10.1 234.4h198.9M10.1 239.7h198.9M255.8 224.6l1 .6"/>
<path d="M267.7 224.1l1 .6M270.8 221.3l-.4 .1-.6 2.5M271.4 220.9l-.7 .1v.2M275.9 232.3a.87 .87 0 0 0-.8 1.3M280.8 222.9l1.1 .6M282.3 235.4a.89 .89 0 0 0-.8 1.3M283 224.8l.7 .4M283.7 223.3l-.2 .9M284.3 227.2a.85 .85 0 0 0-.8 1.3M284.5 223.1l-.2 1M285.5 223.9l-2.6 .5 2.6-.5M287.1 223.8l1 .6"/>
<path d="M288.8 223.6l-.2 .9M289.1 223.6l.7 .3a12.5 12.5 0 0 0 5.3 1.1l5.3-.5h4.5M289.3 222.8l-.2 .8M295.1 228.6a.84 .84 0 0 0-.8 .5 .84 .84 0 0 0 .1 .9M295.6 225l-.3 .9M296 224.1l-.2 .9M304.8 224.5l-.3 .9M304.9 224.5h.2M305.1 224.5h.1M305.3 223.6l-.4 .9M306.5 224.4l-.3 .8M307 223.4l-.3 .9"/>
<path d="M310.2 223l-.4 .9M310.7 222.1l-.4 .9M10.1 245h198.9M10.1 250.3h198.9M10.1 255.7h198.9M261.5 241.3l1.1 .7M10.1 260.9h198.9M10.1 266.2h198.9M10.1 276.9h198.9"/>
</g>
<g fill="#000">
<circle cx="221.1" cy="99.9" r=".18"/>
<circle cx="221.1" cy="89.8" r=".18"/>
<circle cx="221.8" cy="86.9" r=".18"/>
<circle cx="260.2" cy="109.9" r=".18"/>
<circle cx="232.4" cy="130.7" r=".18"/>
<circle cx="235.2" cy="128.1" r=".18"/>
<circle cx="225.3" cy="170.2" r=".18"/>
<circle cx="226.2" cy="168.7" r=".18"/>
<circle cx="310.7" cy="222.1" r=".18"/>
</g>
<g fill="none" stroke="#000" stroke-width=".71">
<path d="M10.1 9.9h400v277.1h-400zM70.1 6.5v3.4M140.1 6.5v3.4M207.2 5h5.8l-2.9 4.9zM210.1 0v9.9M280.1 6.5v3.4M350.1 6.5v3.4M6.7 74.2h3.4M410.1 74.2h3.5M.1 148.5h10M5.1 145.6l5 2.9-5 2.9zM410.1 148.5h10"/>
<path d="M410.1 148.5l5-2.9v5.8zM6.7 222.7h3.4M410.1 222.7h3.5M70.1 287v3.4M140.1 287v3.4M210.1 287v10M210.1 287l2.9 5h-5.8zM280.1 287v3.4M350.1 287v3.4"/>
</g>
<path d="M270.1 257h140v30h-140zM303.2 257v16M350.1 257v30M390.1 257v12M270.1 265h33.1M270.1 273h80M350.1 277h60M350.1 269h60M350.1 263h60M370.1 277v10M390.1 277v10" fill="none" stroke="#000" stroke-width=".51"/>
<g font-size="11">
<text x="164.4" y="24.1">SMK_XXXSMT_BRAKEPEDAL03</text>
<text x="192.6" y="36.7">PED-SMT-03-FRE01</text>
</g>
<g font-size="6.3">
<text x="304.6" y="56.8">MUELLE GRANDE ID REF: 666</text>
<text x="304.6" y="64">Ref: Muelle compresión 124 x 36 x 4</text>
<text x="304.6" y="71.2">Longitud libre: 124 mm</text>
<text x="304.6" y="78.4">Diámetro exterior: 36 mm</text>
<text x="304.6" y="85.6">Diámetro del hilo: 4 mm</text>
<text x="304.6" y="92.8">Formado por 8 espiras</text>
<text x="304.6" y="100">Cuerda de piano EN 10270-1</text>
<text x="304.6" y="107.1">Extremos rectificados.</text>
<text x="304.6" y="114.4">Muelle con acabado en cincado.</text>
<text x="304.6" y="128.8">MUELLE PEQUEÑO ID REF: 667</text>
<text x="304.6" y="136">Ref: Muelle compresión 47 x 16,5 x 3,50</text>
<text x="304.6" y="143.2">Longitud libre: 47 mm</text>
<text x="304.6" y="150.3">Diámetro exterior: 16,5 mm</text>
<text x="304.6" y="157.5">Diámetro del hilo: 3,5 mm</text>
<text x="304.6" y="164.7">Formado por 9 espiras.</text>
<text x="304.6" y="171.9">Cuerda de piano EN 10270-1</text>
<text x="304.6" y="179.1">Extremos rectificados</text>
<text x="304.6" y="186.3">Muelle con acabado cincado</text>
</g>
<g font-size="4.7">
<text x="304.6" y="263.5">Plano ENSAMBLAJE</text>
<text x="304.6" y="268.9">pedal FRENO SMT v3</text>
</g>
<g font-size="4.2">
<text x="34" y="9.6">6</text>
<text x="104" y="9.6">5</text>
<text x="174" y="9.6">4</text>
<text x="244" y="9.6">3</text>
<text x="314" y="9.6">2</text>
<text x="384" y="9.6">1</text>
<text x="6.8" y="38.7">D</text>
<text x="410.6" y="38.7">D</text>
<text x="7" y="112.9">C</text>
<text x="410.8" y="112.9">C</text>
<text x="7" y="187.1">B</text>
<text x="410.8" y="187.1">B</text>
<text x="7" y="261.4">A</text>
<text x="410.8" y="261.4">A</text>
<text x="34" y="290.4">6</text>
<text x="104" y="290.4">5</text>
<text x="174" y="290.4">4</text>
<text x="244" y="290.4">3</text>
<text x="314" y="290.4">2</text>
<text x="384" y="290.4">1</text>
</g>
<g font-size="3.9">
<text x="11" y="78.1">ITEM</text>
<text x="14.2" y="83.5">1</text>
<text x="21.1" y="78.2">QTY</text>
<text x="23.3" y="83.5">4</text>
<text x="29.3" y="83.6">Arandela DIN 125 - M3 - NYLON</text>
<text x="50.4" y="78.1">PART NUMBER</text>
<text x="97.2" y="83.6">Arandela DIN 125 - M3 - NYLON</text>
<text x="136.2" y="78.2">DESCRIPTION</text>
<text x="198.5" y="78.3">ID Ref</text>
<text x="199.3" y="83.5">1511</text>
<text x="14.2" y="88.8">2</text>
<text x="23.3" y="88.8">1</text>
<text x="29.3" y="88.9">Arandela de goma M8</text>
<text x="97.2" y="88.9">Arandela de goma M8</text>
<text x="200.4" y="88.8">782</text>
<text x="14.2" y="94.1">3</text>
<text x="23.3" y="94.1">2</text>
<text x="29.3" y="94.2">Cojinete IGUS Clase G GFM-0810-04</text>
<text x="97.2" y="94.2">Cojinete IGUS Clase G GFM-0810-04</text>
<text x="200.4" y="94.1">663</text>
<text x="14.2" y="99.4">4</text>
<text x="23.3" y="99.4">2</text>
<text x="29.3" y="99.5">Cojinete IGUS Clase G GFM-081014-06</text>
<text x="97.2" y="99.6">Cojinete IGUS De=10/Di=8/L=6.</text>
<text x="200.4" y="99.4">664</text>
<text x="14.2" y="104.7">5</text>
<text x="23.3" y="104.7">2</text>
<text x="29.3" y="104.7">DIN 125 - A 3,2</text>
<text x="97.2" y="104.8">Washer</text>
<text x="14.2" y="110.1">6</text>
<text x="23.3" y="110">5</text>
<text x="29.3" y="110.1">DIN 125 - A 6,4</text>
<text x="97.2" y="110.2">Washer</text>
<text x="14.2" y="115.4">7</text>
<text x="23.3" y="115.4">4</text>
<text x="29.3" y="115.4">DIN 125 - A 8,4</text>
<text x="97.2" y="115.4">Washer</text>
<text x="14.2" y="121.4">8</text>
<text x="23.3" y="121.4">2</text>
<text x="29.3" y="121.4">DIN 471 - 8x0,8</text>
<text x="97.2" y="121.5">Retaining rings for shaft</text>
<text x="14.2" y="126.7">9</text>
<text x="23.3" y="126.7">2</text>
<text x="29.3" y="126.7">DIN 9021 - 8,4</text>
<text x="97.2" y="126.8">Washer</text>
<text x="13.2" y="132.1">10</text>
<text x="13.2" y="137.4">11</text>
<text x="23.3" y="132">1</text>
<text x="23.3" y="137.4">1</text>
<text x="29.3" y="132.1">DIN 912 - M3 x 10</text>
<text x="29.3" y="137.4">DIN 912 - M3 x 16</text>
<text x="97.2" y="132.1">Cylinder Head Cap Screw</text>
<text x="97.2" y="137.5">Cylinder Head Cap Screw</text>
<text x="13.2" y="142.7">12</text>
<text x="23.3" y="142.7">1</text>
<text x="29.3" y="142.7">DIN 912 - M3 x 25</text>
<text x="97.2" y="142.7">Cylinder Head Cap Screw</text>
<text x="13.2" y="148">13</text>
<text x="23.3" y="148">1</text>
<text x="29.3" y="148">DIN 912 - M3 x 6</text>
<text x="97.2" y="148.1">Cylinder Head Cap Screw</text>
<text x="13.2" y="153.3">14</text>
<text x="23.3" y="153.3">2</text>
<text x="29.3" y="153.3">DIN 912 - M6 x 16</text>
<text x="97.2" y="153.4">Cylinder Head Cap Screw</text>
<text x="13.2" y="158.6">15</text>
<text x="23.3" y="158.6">1</text>
<text x="29.3" y="158.6">DIN 933 - M6 x 30</text>
<text x="97.2" y="158.7">Hex-Head Bolt</text>
<text x="13.2" y="163.9">16</text>
<text x="23.3" y="163.9">1</text>
<text x="29.3" y="163.9">DIN 933 - M8 x 65</text>
<text x="97.2" y="164">Hex-Head Bolt</text>
<text x="13.2" y="169.2">17</text>
<text x="23.3" y="169.2">3</text>
<text x="29.3" y="169.2">DIN 934 - M6</text>
<text x="97.2" y="169.2">Hex Nut</text>
<text x="13.2" y="174.5">18</text>
<text x="13.2" y="179.9">19</text>
<text x="23.3" y="174.5">5</text>
<text x="23.3" y="179.9">3</text>
<text x="29.3" y="174.5">DIN 934 - M8</text>
<text x="29.3" y="179.9">DIN 985 - M3</text>
<text x="97.2" y="174.5">Hex Nut</text>
<text x="97.2" y="179.8">Hex Nut</text>
<text x="13.2" y="185.2">20</text>
<text x="23.3" y="185.2">3</text>
<text x="29.3" y="185.2">DIN 985 - M6</text>
<text x="97.2" y="185.2">Hex Nut</text>
<text x="13.2" y="190.5">21</text>
<text x="23.3" y="190.5">2</text>
<text x="29.3" y="190.5">DIN 985 - M8</text>
<text x="97.2" y="190.5">Hex Nut</text>
<text x="13.2" y="195.8">22</text>
<text x="23.3" y="195.8">1</text>
<text x="29.3" y="195.9">Goma pedal freno</text>
<text x="97.2" y="195.9">Goma Pad freno</text>
<text x="200.4" y="195.8">670</text>
<text x="13.2" y="201.1">23</text>
<text x="23.3" y="201.1">2</text>
<text x="29.3" y="201.1">IGUS GTM_0815_005</text>
<text x="97.2" y="201.2">Arandela de ajuste M8 e=0.5</text>
<text x="199.3" y="201.1">2559</text>
<text x="13.2" y="206.4">24</text>
<text x="23.3" y="206.4">1</text>
<text x="29.3" y="206.4">P-BTC-05-MANA01</text>
<text x="97.2" y="206.5">Chapa para extremo del pedal union potenciometro. e=2 mm</text>
<text x="199.3" y="206.4">2553</text>
<text x="13.2" y="211.8">25</text>
<text x="23.3" y="211.8">1</text>
<text x="29.3" y="211.8">P-BTC-05-MUELLEP001</text>
<text x="97.2" y="211.8">M. compresión 47 x 16,50 x 3,50 Zinc</text>
<text x="200.4" y="211.8">667</text>
<text x="13.2" y="217">26</text>
<text x="23.3" y="217">1</text>
<text x="29.3" y="217">P-BTC-V002-CAZOL001</text>
<text x="97.2" y="217.1">Cazoleta reposa muelle inferior</text>
<text x="200.4" y="217">893</text>
<text x="13.2" y="222.4">27</text>
<text x="13.2" y="227.7">28</text>
<text x="23.3" y="222.4">1</text>
<text x="23.3" y="227.7">1</text>
<text x="29.3" y="222.4">P-BTC-V002-EJE001</text>
<text x="29.3" y="227.7">P-BTC-V003-CAZOLA001</text>
<text x="97.2" y="222.4">Varilla roscada M8 calidad 8.8 longitud 238mm</text>
<text x="97.2" y="227.8">Cazoleta reposa muelle superior</text>
<text x="200.4" y="222.4">789</text>
<text x="200.4" y="227.7">894</text>
<text x="13.2" y="233">29</text>
<text x="23.3" y="233">1</text>
<text x="29.3" y="233">P-BTC-V004-MUELLEG001</text>
<text x="97.2" y="233.1">M. compresión 124.00x36.00x4.00 Zinc 8 espiras</text>
<text x="200.4" y="233">666</text>
<text x="13.2" y="238.3">30</text>
<text x="23.3" y="238.3">1</text>
<text x="29.3" y="238.3">P-SMT-01-APEF02</text>
<text x="97.2" y="238.4">Atornillamiento Pedal Embrague y Freno</text>
<text x="13.2" y="243.6">31</text>
<text x="23.3" y="243.6">1</text>
<text x="29.3" y="243.6">PED-AUT-06-APOT01</text>
<text x="97.2" y="243.7">Brazo potenciometro pedales 6. Chapa 6 mm</text>
<text x="199.3" y="243.6">2551</text>
<text x="13.2" y="248.9">32</text>
<text x="23.3" y="248.9">1</text>
<text x="29.3" y="248.9">PED-AUT-06-CSP01</text>
<text x="97.2" y="249">Chapa soporte potenciometro. e=2mm</text>
<text x="199.3" y="248.9">2550</text>
<text x="13.2" y="254.3">33</text>
<text x="23.3" y="254.3">1</text>
<text x="29.3" y="254.3">PED-AUT-06-EJEM01</text>
<text x="97.2" y="254.3">Eje de la rotula de los pedales v6</text>
<text x="199.3" y="254.3">2558</text>
<text x="13.2" y="259.6">34</text>
<text x="23.3" y="259.5">1</text>
<text x="29.3" y="259.6">PED-AUT-06-EMP02</text>
<text x="97.2" y="259.6">Manivela potenciometro pedales. e=2mm</text>
<text x="199.3" y="259.6">2552</text>
<text x="13.2" y="264.9">35</text>
<text x="23.3" y="264.9">1</text>
<text x="29.3" y="264.9">PED-AUT-06-ESP01</text>
<text x="97.2" y="265">Soporte de los Pedales v6</text>
<text x="199.3" y="264.9">2556</text>
<text x="13.2" y="270.2">36</text>
<text x="23.3" y="270.2">1</text>
<text x="29.3" y="270.3">Potenciómetro Giratorio. FARNELL</text>
<text x="97.2" y="270.3">Potenciómetro Giratorio, Plástico Conductivo, Serie 357, 5</text>
<text x="97.2" y="275.6">kohm, Lineal, 1, 1 W, Panel</text>
<text x="199.3" y="270.2">2694</text>
<text x="13.2" y="280.8">37</text>
<text x="23.3" y="280.8">1</text>
<text x="29.3" y="280.8">ZNT PHSA8</text>
<text x="97.2" y="280.9">Rotula M8x1.25</text>
<text x="200.4" y="280.8">672</text>
</g>
<text font-size="3.1" x="352.4" y="275">SMK_XXXSMT_BRAKEPEDAL03-ENS06</text>
<g font-size="2.4">
<text x="271.2" y="259.7">SCALE:</text>
<text x="350.6" y="260.8">DRAWN: Sergio Torremocha</text>
<text x="391.2" y="260.6">16/08/2016</text>
<text x="350.6" y="267">CHECKED: Antonio Garcia</text>
<text x="391.2" y="266.7">16/08/2016</text>
<text x="350.6" y="271.4">DWG NO:</text>
<text x="351.6" y="279.3">REV</text>
<text x="372" y="279.4">SIZE</text>
<text x="391" y="279.6">SHEET</text>
<text x="358.1" y="284.1">06</text>
<text x="377.9" y="283.8">A3</text>
<text x="398.3" y="283.8">1 /5</text>
</g>
</svg>
